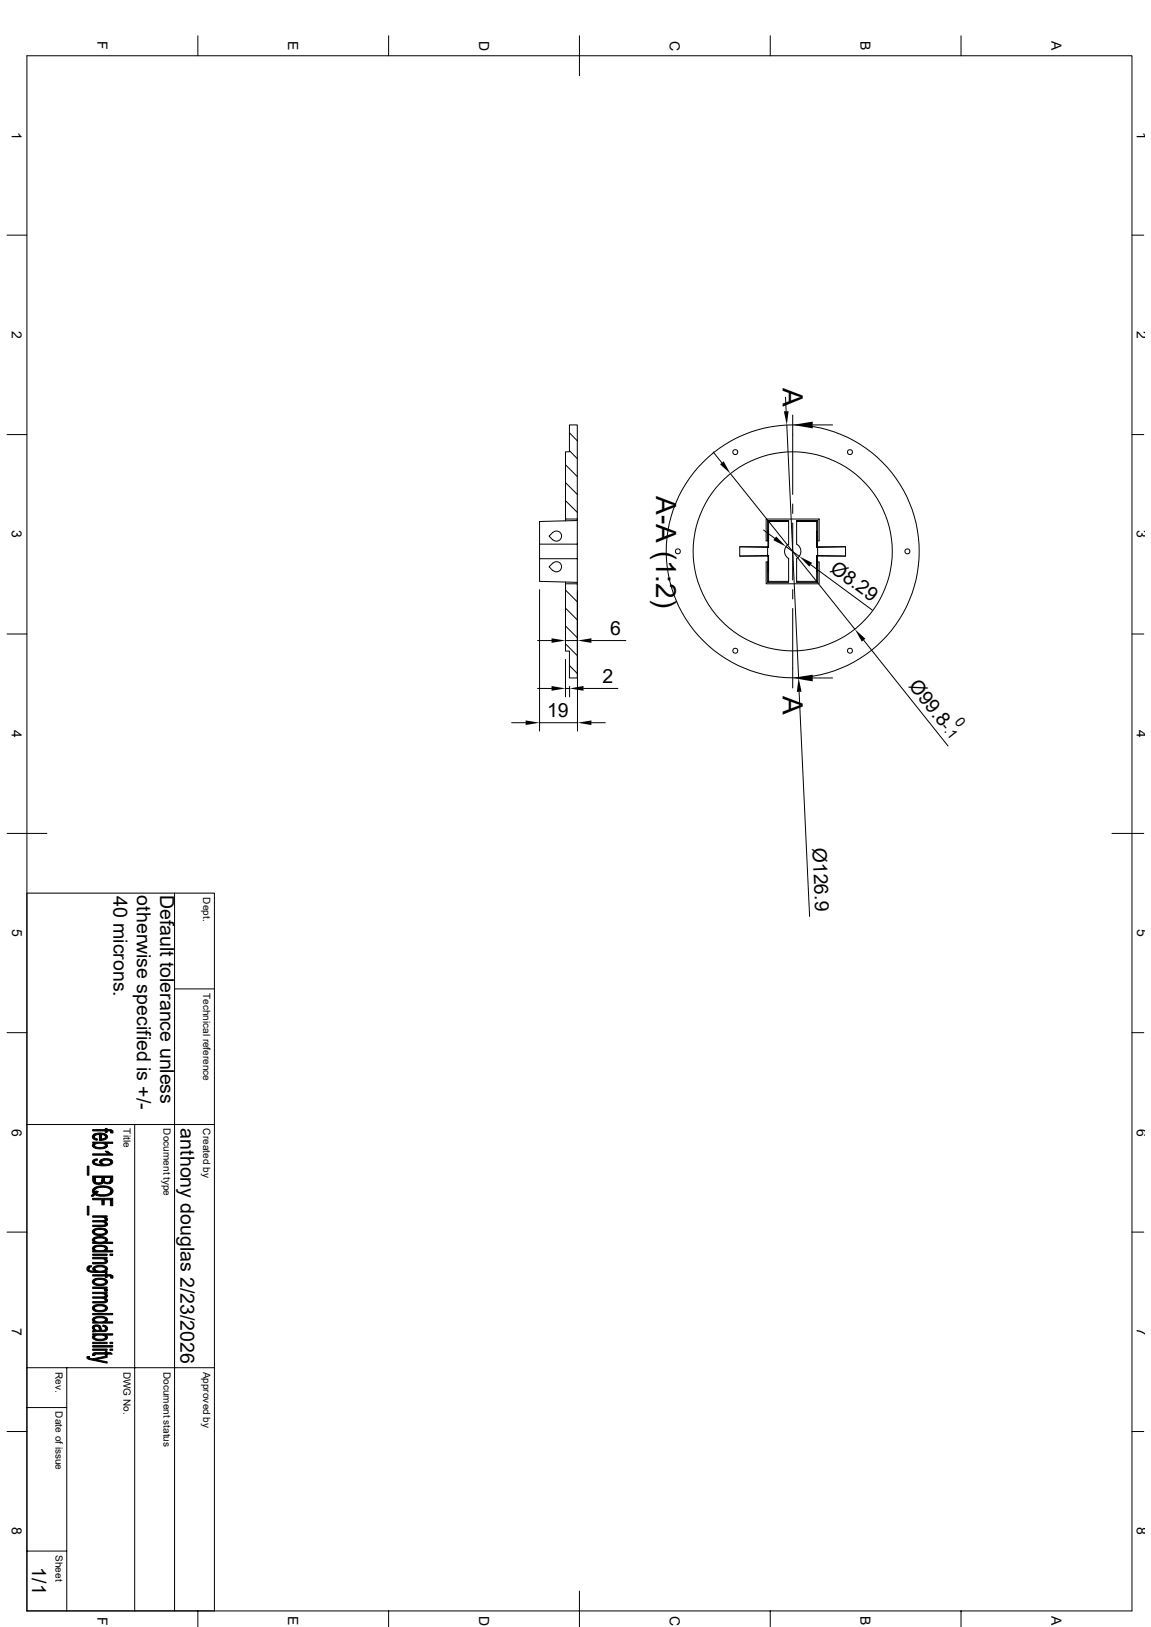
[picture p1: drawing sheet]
<svg xmlns="http://www.w3.org/2000/svg" width="297mm" height="420mm" viewBox="0 0 297 420" stroke-linecap="round" stroke-linejoin="round" font-family="sans-serif">
<g fill="none" stroke="#000" stroke-width=".26">
<path d="M6.9 14.4h285.2v401.4h-285.2zM51.1 9.2v5.2M100.3 9.2v5.2M149.5 9.2v10.4M198.8 9.2v5.2M248 9.2v5.2M1.8 60.7h5.1M292.1 60.7h3M1.8 112.2h5.1M145.9 120l3.1 3.1M147 111.8l2 2M147 116.4l2 2"/>
<path d="M184 116.7l2.3 2.8M202.7 102.5l.2 3.6M203 109.7l3.1 65.3M204.6 107.1v20.5M209.7 109.7h5.1M292.1 112.2h3M141.7 138.4a2.27 2.27 0 0 1 2.2-1.3 1.34 1.34 0 0 1 .8 2 1.34 1.34 0 0 1-2.1 .3zM145.9 134v.5M145.9 124.6l3.1 3.1M145.9 129.2l3.1 3.1M145.9 133.9l.2 .1M149 134v-24.3h-2.1v6.9h-1v17.4h3.1v16.8"/>
<path d="M149 134.4l-9.8 .2v15.5l9.8 .2M188.5 122.3l32.1 40.1M197 136.8l2.9 2.2M198.1 134.4l.2 .2M198.2 137.1v2.6zM203.5 134.6v-.2h-5.4v5.2M204.6 130.1v2.4M204.6 135v14.7M205.6 134.6v-.2h5.4v5.2M210.7 134.6v6.7l.2-.2v-1.5h.5v-5.6h-13.7v5.6h.5v1.5h-7.3v2.5h7.3v1.5h-.5v5.6h13.7v-5.6h-.5v-1.5l-.2-.2v6.7M210.7 134.6h-5.1v5.9a2.13 2.13 0 0 1 0 3.7M210.8 137.1v2.6z"/>
<path d="M211 134.4l-.3 .2M139.2 144.2h9.8M139.2 140.5h9.8M139.2 152.2v36.5M142.7 147.2a1.32 1.32 0 0 0 1.8 0 1.32 1.32 0 0 0 0-1.8 1.32 1.32 0 0 0-1.8 0l-1 .9 .9 1M145.9 150.2v.5M145.9 150.7h3.1v24.3h-2.1v-6.9h-1zM145.9 152.3l3.1 3.1M145.9 157l3.1 3.1M149 152.5v36.2M190.9 141.1l7.2 .2v2.1M198.1 143.4h.2"/>
<path d="M198.1 145.1v5.2h5.4v-.2M198.1 143.4l-7.2 .2M198.2 141.1l.1 .2M198.2 143.6l.1-.2v6.7M198.2 147.2v.4v-2.6v2.3M198.3 150.1l-.2 .2M202.8 141.1l3.5 2.5M203.5 140.5v-5.9h-5.2v6.7h-.2M203.5 144.2v5.9h-5.2M203.5 140.5a2.13 2.13 0 0 0 0 3.7M204.6 152.2v2.4M204.6 157.1v20.5"/>
<path d="M205.6 144.2v5.9h5.1M209.2 145.8l15.9 11.7M210.7 150.1l.3 .2M210.7 141.3h.3v2.1h-.3M210.8 147.2v.4v-2.6v2.3M210.9 141.1h7.3v2.5h-7.3M211 145.1v5.2h-5.4v-.2M211 143.4l7.2 .2M218.2 141.1l-7.2 .2M1.8 163.7h5.1M138.7 177.7h3.6M138.7 165.4h3.6"/>
<path d="M145.9 163.2v.1M145.9 170.2v9.7M145.9 161.6l3.1 3.1M145.9 166.2l3.1 3.1M145.9 177.7h1.1M145.9 165.4h3.1M147 171.8l2 2.1M147 177.2v2.7M150.6 177.7h8.8M152.6 165.4h8.9M206.2 178.6l2.7 58M209.7 175h5.1"/>
<path d="M222.8 165.2l21.8 27.4M292.1 163.7h3M132 186.6h3.6M139.2 186.6h9.8M152.6 186.6h3.6M1.8 215.1h10.3M286.9 215.1h8.2M6.9 230.5h48.4v185.3M45 230.5v185.3M45 255.3h10.3M1.8 266.6h5.1M292.1 266.6h3"/>
<path d="M6.9 290.3h48.4M34.8 290.3v125.5M1.8 318.1h5.1M292.1 318.1h3M6.9 353.1h48.4M17.2 353.1v62.7M1.8 369.5h5.1M6.9 363.3h10.3M292.1 369.5h3M6.9 400.4h10.3M51.1 415.8v4.1M100.3 415.8v4.1"/>
<path d="M149.5 410.7v9.2M198.8 415.8v4.1M248 415.8v4.1"/>
<circle cx="189.7" cy="116.7" r=".65"/>
<circle cx="219.3" cy="116.7" r=".65"/>
<circle cx="174.9" cy="142.3" r=".65"/>
<circle cx="204.5" cy="142.3" r="25.7"/>
<circle cx="204.6" cy="142.3" r="32.6"/>
<circle cx="234.1" cy="142.3" r=".65"/>
<circle cx="189.7" cy="168" r=".65"/>
<circle cx="219.3" cy="168" r=".65"/>
</g>
<g fill="#000" stroke="#000" stroke-width=".26">
<path d="M24.3 295.1l.1 .6z" fill-rule="evenodd"/>
<path d="M24 293l.3-.3 .1 .9 .7 .4v.3a.92 .92 0 0 1-1-.3 .92 .92 0 0 1-.1-1z" fill-rule="evenodd"/>
<path d="M24 299.5l1-.4 .2 .4-.7 .2-.2 .9a.68 .68 0 0 1-.3-1.1z" fill-rule="evenodd"/>
<path d="M24.3 292.7l1.1-.2 1.5 .1 .3 .2v.7l-.3-.5-.7-.1-.1 1.5h-.4v-1.5l-1 .1-.3 .5z" fill-rule="evenodd"/>
<path d="M26.2 292.9v1.1h.1l.8-.3 .1-.9a.77 .77 0 0 1 .5 .9 .77 .77 0 0 1-.9 .6l-.7 .1z" fill-rule="evenodd"/>
<path d="M24 295.3l.3-.2 .1 .6a2.11 2.11 0 0 0 2.5 .3l.3-.3v-.6a.64 .64 0 0 1 .5 .8 .64 .64 0 0 1-.7 .5l-1.3 .2a1.66 1.66 0 0 1-1.9-1z" fill-rule="evenodd"/>
<path d="M27.2 297.2h.6l.2 .2-.1 .5z" fill-rule="evenodd"/>
<path d="M23.9 291.6h3.3v-.3h.4v.3h1v.6l-.4-.3h-.6v.5h-.4v-.5h-3.3z" fill-rule="evenodd"/>
<path d="M26.1 299.3l.9-.2 1.2 .1 .4 .1v.7a1.44 1.44 0 0 0-2.4 0z" fill-rule="evenodd"/>
<path d="M23.9 294.8h5.2v.3h-1.9v.6a2.28 2.28 0 0 0-2.8-.2v-.4h-.5z" fill-rule="evenodd"/>
<path d="M23.9 297.9h4l.1-.5 1.1 .6v.2h-5.2z" fill-rule="evenodd"/>
<path d="M24.3 299.9a2.03 2.03 0 0 0 2.1 .7v-.3a1.77 1.77 0 0 0 2.2-.3v-.7a.75 .75 0 0 1 .5 .9 .75 .75 0 0 1-.9 .6l-1 .1h-2l-.9-.3z" fill-rule="evenodd"/>
<path d="M28.6 291.6l.5 .2v.7l-.6-.1z" fill-rule="evenodd"/>
<path d="M22.5 301h.4v2.4h-.4z" fill-rule="evenodd"/>
<path d="M22.5 311.4h.4v2.2h-.4z" fill-rule="evenodd"/>
<path d="M24 308.3l.2-.2-.2 .8-.5-.2z" fill-rule="evenodd"/>
<path d="M24.8 307.5l.6 .1-.6 .5z" fill-rule="evenodd"/>
<path d="M24.6 304v.7a.89 .89 0 0 0 .8 .7 .89 .89 0 0 0 .9-.8l-.1 1h-1.6z" fill-rule="evenodd"/>
<path d="M25.8 299.6l.3-.3 .3 1.3-.7-.4z" fill-rule="evenodd"/>
<path d="M23.9 315.1h2.5l.7-.2 .1 1-.4-.4-2.9-.1z" fill-rule="evenodd"/>
<path d="M24.3 317.3l.8-.3 1.6 .1 .5 .1v.8a2.04 2.04 0 0 0-2.6-.4l-.2 .4z" fill-rule="evenodd"/>
<path d="M27.1 314.2l.1 .5z" fill-rule="evenodd"/>
<path d="M23.9 313.9h3.7v.3h-.5v.3l-.8-.3h-2.4z" fill-rule="evenodd"/>
<path d="M27.3 314.2a.58 .58 0 0 1 .4 .7 .58 .58 0 0 1-.6 .4z" fill-rule="evenodd"/>
<path d="M23.9 316.3l3.1-.1 .2-.8a.62 .62 0 0 1 .5 .8 .62 .62 0 0 1-.8 .4h-3z" fill-rule="evenodd"/>
<path d="M24 317.5l.3-.2 .1 .7a2 2 0 0 0 2.6 .3l.2-.2v-.9a.81 .81 0 0 1 .5 1 .81 .81 0 0 1-.9 .6l-.9 .1a1.6 1.6 0 0 1-2.1-1z" fill-rule="evenodd"/>
<path d="M26.9 304v.6a.8 .8 0 0 0 .8 .6 .8 .8 0 0 0 .8-.7v1h-1.3l-.4-.1z" fill-rule="evenodd"/>
<path d="M24.4 307.5l.2 .3 .2-.3 .1 .6 1.6 .3a1.69 1.69 0 0 0 2.1-.9v.9l-1.5 .4h-1.3l-1.4-.4z" fill-rule="evenodd"/>
<path d="M23.9 303.6h5.2v1.2l-.6 .7v-1.5h-1.6l-.1 1.4-.1-.2-.4 .3v-1.5h-1.7l-.1 1.6-.5-.5z" fill-rule="evenodd"/>
<path d="M23.9 309.3h5.2v1.9h-.6v-1.5h-1.6v1.3h-.6v-1.3h-2.4z" fill-rule="evenodd"/>
<path d="M24.1 306.8l1.3-.6h2.2a1.36 1.36 0 0 1 1.5 1.6l-.5 .6v-.9a1.53 1.53 0 0 0-1.9-1h-.5a1.53 1.53 0 0 0-1.8 1v.9l-.2 .3v-.6a.88 .88 0 0 1-.1-1.3z" fill-rule="evenodd"/>
<path d="M22.9 326.8l.7-.1-.1 .4-.4 .1-.2 .3z" fill-rule="evenodd"/>
<path d="M23.9 339h5.2v.4h-5.2z" fill-rule="evenodd"/>
<path d="M24.1 319.6l.2-.2 .1 1.3a.58 .58 0 0 1-.5-.4 .58 .58 0 0 1 .2-.7z" fill-rule="evenodd"/>
<path d="M24.1 321.8l.2-.2 .1 1.2-.6-.4z" fill-rule="evenodd"/>
<path d="M22.6 327.1l.3-.3v.7a1.09 1.09 0 0 0 1.5 .6v.4a1.69 1.69 0 0 1-2-.9z" fill-rule="evenodd"/>
<path d="M24.3 330.2l1-.3 1.5 .1 .4 .2v.7a2.12 2.12 0 0 0-2.7-.3l-.1 .3z" fill-rule="evenodd"/>
<path d="M23.9 334.8l3.2-.2 .1 1-.1-.3-.5-.1-2.7-.1z" fill-rule="evenodd"/>
<path d="M24.3 337l1.1-.3 1.5 .1 .3 .2v.7a1.77 1.77 0 0 0-2.1-.6l-.5 .3-.2 .3z" fill-rule="evenodd"/>
<path d="M27.2 327.6v.5z" fill-rule="evenodd"/>
<path d="M27.1 324.9l.1 .6z" fill-rule="evenodd"/>
<path d="M27.1 333.9l.1 .5z" fill-rule="evenodd"/>
<path d="M23.9 324.6h3.7v.3h-.5v.3l-.6-.2h-2.6z" fill-rule="evenodd"/>
<path d="M24.5 327.6a1.98 1.98 0 0 0 2.3 .4l.4-.4v.5h.4v.4h-3.2z" fill-rule="evenodd"/>
<path d="M23.9 332.2h3.7v.4h-.5v.4l-.7-.4h-2.5z" fill-rule="evenodd"/>
<path d="M23.9 333.6h3.7v.3h-.5v.3l-.7-.3h-2.5z" fill-rule="evenodd"/>
<path d="M23.9 323.7h3.7v.4h-3.7z" fill-rule="evenodd"/>
<path d="M24.3 319.4l1.8-.2a1.37 1.37 0 0 1 1.6 1l-.5 .4v-.5a2.3 2.3 0 0 0-2.5-.4l-.3 .4z" fill-rule="evenodd"/>
<path d="M24.3 321.6l1.8-.2a1.31 1.31 0 0 1 1.6 .9l-.5 .5v-.5a2.3 2.3 0 0 0-2.5-.4l-.3 .4z" fill-rule="evenodd"/>
<path d="M23.9 325.9h2.9l.4-.3 .1-.6a.69 .69 0 0 1 .4 .9 .69 .69 0 0 1-.9 .3l-2.9 .1z" fill-rule="evenodd"/>
<path d="M24.1 327.1l1-.4 1-.1a1.43 1.43 0 0 1 1.6 1l-.5 .5v-.5a1.95 1.95 0 0 0-2.3-.5l-.4 .4-.1 1v-.4l-.5-.5z" fill-rule="evenodd"/>
<path d="M24.1 330.4l.2-.2 .1 .7a1.7 1.7 0 0 0 2.1 .5l.7-.3v-.9a.83 .83 0 0 1 .5 1 .83 .83 0 0 1-1 .6l-.5 .1a2.06 2.06 0 0 1-2.4-.9z" fill-rule="evenodd"/>
<path d="M27.1 332.6l.6 .3-.1 .5-.6-.2z" fill-rule="evenodd"/>
<path d="M27.3 333.9a.58 .58 0 0 1 .4 .7 .58 .58 0 0 1-.6 .5z" fill-rule="evenodd"/>
<path d="M23.9 336h2.9l.4-.3v-.6a.64 .64 0 0 1 .5 .8 .64 .64 0 0 1-.8 .4h-3z" fill-rule="evenodd"/>
<path d="M24 337.2l.3-.2 .1 .7a2.12 2.12 0 0 0 2.7 .2l.1-.9a.83 .83 0 0 1 .5 1 .83 .83 0 0 1-1 .5l-.5 .1a1.92 1.92 0 0 1-2.4-.9z" fill-rule="evenodd"/>
<path d="M23.9 329.1h3.3v-.3h.4v.3h1v.6l-.4-.3h-.6v.4h-.4v-.4h-3.3z" fill-rule="evenodd"/>
<path d="M28.4 323.7h.7v.4h-.7z" fill-rule="evenodd"/>
<path d="M23.9 320.7h.5v-.4a2.24 2.24 0 0 0 2.8-.2v.5h1.9v.4h-5.2z" fill-rule="evenodd"/>
<path d="M23.9 322.8h.5v-.3a2.5 2.5 0 0 0 2.8-.1v.4h1.9v.4h-5.2z" fill-rule="evenodd"/>
<path d="M28.6 329.1l.5 .2v.6h-.6z" fill-rule="evenodd"/>
<path d="M22.5 350.2l.6-.1-.1 .8-.5-.3z" fill-rule="evenodd"/>
<path d="M23.9 347.3h5.2v.4h-5.2z" fill-rule="evenodd"/>
<path d="M24.3 342.8l.1 .7z" fill-rule="evenodd"/>
<path d="M24.1 340.2l.2-.1 .1 1.1-.6-.5z" fill-rule="evenodd"/>
<path d="M24.3 344.7l.1 .4z" fill-rule="evenodd"/>
<path d="M24.1 349.3l.4-.1v.7h-.6z" fill-rule="evenodd"/>
<path d="M23.9 342.3a1.65 1.65 0 0 1 2 0l-.1 1.1a.96 .96 0 0 0-1.1-1l-.4 .2v.8l-.4-.5z" fill-rule="evenodd"/>
<path d="M26.6 342.1l.6 .1v.7l-.1-.3-.6-.2z" fill-rule="evenodd"/>
<path d="M23.9 350.8l3.7-.8v.4l-2.8 .5z" fill-rule="evenodd"/>
<path d="M23 350.4l.4 .3 4.2 .8v.4l-4.5-1z" fill-rule="evenodd"/>
<path d="M23.9 346.5h3.7v.3h-3.7z" fill-rule="evenodd"/>
<path d="M23.9 348.2h3.7v.4h-3.7z" fill-rule="evenodd"/>
<path d="M24.3 340.1l1.9-.3a1.1 1.1 0 0 1 1.5 1.1l-.5 .3v-.5a2.02 2.02 0 0 0-2.3-.5l-.5 .5z" fill-rule="evenodd"/>
<path d="M24.4 343l.5 .4h.9l.1-1.1 .1 .2a.72 .72 0 0 0 .3 .8 .72 .72 0 0 0 .8 0l.1-1.1a.84 .84 0 0 1 .5 1.1 .84 .84 0 0 1-1.2 .4l-2.6 .2v-.4h.5z" fill-rule="evenodd"/>
<path d="M24.1 344.8l.2-.1 .1 .4a1.85 1.85 0 0 0 2.1 .6l.6-.3 .1-.8a.68 .68 0 0 1 .5 .9 .68 .68 0 0 1-.8 .4l-1.2 .2a1.44 1.44 0 0 1-1.8-1.1z" fill-rule="evenodd"/>
<path d="M24.5 349.2h2.7v-.3h.4v.3h1l.4 .3h-1.4v.4h-.4v-.4h-2.6l-.1 .2z" fill-rule="evenodd"/>
<path d="M28.4 346.5h.7v.3h-.7z" fill-rule="evenodd"/>
<path d="M28.4 348.2h.7v.4h-.7z" fill-rule="evenodd"/>
<path d="M23.9 341.2h.5v-.3a2.5 2.5 0 0 0 2.8-.1v.4h1.9v.3h-5.2z" fill-rule="evenodd"/>
<path d="M23.9 344.3h5.2v.3h-1.9v.6a2.2 2.2 0 0 0-2.6-.4l-.2 .2v-.4h-.5z" fill-rule="evenodd"/>
</g>
<g fill="#000">
<path d="M185.8 119.8l.9-.7 1.8 3.2zM202.3 106.2l1.2-.1-.5 3.6zM204.6 109.7l5.1-.9v1.8zM200.3 138.5l2.5 2.6-3.2-1.7zM206.3 143.6l3.2 1.7-.7 1zM142.3 177.1l3.6 .6-3.6 .6zM142.3 164.8l3.6 .6-3.6 .5zM147 177.7l3.6-.6v1.2zM149 165.4l3.6-.6v1.1zM206.1 175l.7 3.6h-1.2zM204.6 175l5.1-.8v1.7zM220.6 162.4l2.7 2.5-.9 .7z"/>
<path d="M135.6 186l3.6 .6-3.6 .6zM149 186.6l3.6-.6v1.2z"/>
</g>
<g font-size="7.2">
<text x="202" y="100.3" transform="rotate(90 202 100.3)">A</text>
<text x="169.3" y="128.1" transform="rotate(90 169.3 128.1)">A-A (1:2)</text>
<text x="202" y="179.7" transform="rotate(90 202 179.7)">A</text>
</g>
<g font-size="5">
<text x="214" y="147.4" transform="rotate(36 214 147.4)">Ø8.29</text>
<text x="157.5" y="163.9">6</text>
<text x="155.4" y="176.3">2</text>
<text x="234.3" y="177.1" transform="rotate(51 234.3 177.1)">Ø99.8</text>
<text x="141.2" y="185.1">19</text>
<text x="209.7" y="218.8" transform="rotate(87 209.7 218.8)">Ø126.9</text>
<text x="29.3" y="231.3" transform="rotate(90 29.3 231.3)">40 microns.</text>
<text x="35.3" y="231.1" transform="rotate(90 35.3 231.1)">otherwise specified is +/-</text>
<text x="41.4" y="230.9" transform="rotate(90 41.4 230.9)">Default tolerance unless</text>
<text x="46.6" y="291.3" transform="rotate(90 46.6 291.3)">anthony douglas 2/23/2026</text>
<text x="8.3" y="404.6" transform="rotate(90 8.3 404.6)">1/1</text>
</g>
<g font-size="3.6">
<text x="25.1" y="10.7" transform="rotate(90 25.1 10.7)">F</text>
<text x="74.4" y="10.6" transform="rotate(90 74.4 10.6)">E</text>
<text x="123.6" y="10.5" transform="rotate(90 123.6 10.5)">D</text>
<text x="172.8" y="10.5" transform="rotate(90 172.8 10.5)">C</text>
<text x="222.1" y="10.6" transform="rotate(90 222.1 10.6)">B</text>
<text x="271.3" y="10.6" transform="rotate(90 271.3 10.6)">A</text>
<text x="3.1" y="34" transform="rotate(90 3.1 34)">1</text>
<text x="293.4" y="34" transform="rotate(90 293.4 34)">1</text>
<text x="3.1" y="85.4" transform="rotate(90 3.1 85.4)">2</text>
<text x="293.4" y="85.4" transform="rotate(90 293.4 85.4)">2</text>
<text x="3.1" y="136.9" transform="rotate(90 3.1 136.9)">3</text>
<text x="293.4" y="136.9" transform="rotate(90 293.4 136.9)">3</text>
<text x="3.1" y="188.4" transform="rotate(90 3.1 188.4)">4</text>
<text x="242.8" y="187.7" transform="rotate(51 242.8 187.7)">-.1</text>
<text x="246.2" y="186.4" transform="rotate(51 246.2 186.4)">0</text>
<text x="293.4" y="188.4" transform="rotate(90 293.4 188.4)">4</text>
<text x="3.1" y="239.9" transform="rotate(90 3.1 239.9)">5</text>
<text x="293.4" y="239.9" transform="rotate(90 293.4 239.9)">5</text>
<text x="3.1" y="291.3" transform="rotate(90 3.1 291.3)">6</text>
<text x="293.4" y="291.3" transform="rotate(90 293.4 291.3)">6</text>
<text x="3.1" y="342.8" transform="rotate(90 3.1 342.8)">7</text>
<text x="293.4" y="342.8" transform="rotate(90 293.4 342.8)">7</text>
<text x="3.1" y="394.3" transform="rotate(90 3.1 394.3)">8</text>
<text x="293.4" y="394.3" transform="rotate(90 293.4 394.3)">8</text>
<text x="25.1" y="417.3" transform="rotate(90 25.1 417.3)">F</text>
<text x="74.4" y="417.2" transform="rotate(90 74.4 417.2)">E</text>
<text x="123.6" y="417.1" transform="rotate(90 123.6 417.1)">D</text>
<text x="172.8" y="417.1" transform="rotate(90 172.8 417.1)">C</text>
<text x="222.1" y="417.2" transform="rotate(90 222.1 417.2)">B</text>
<text x="271.3" y="417.2" transform="rotate(90 271.3 417.2)">A</text>
</g>
<g font-size="2.6">
<text x="52.5" y="231.6" transform="rotate(90 52.5 231.6)">Dept.</text>
<text x="52.5" y="256.3" transform="rotate(90 52.5 256.3)">Technical reference</text>
<text x="31.9" y="291.3" transform="rotate(90 31.9 291.3)">Title</text>
<text x="42.2" y="291.3" transform="rotate(90 42.2 291.3)">Document type</text>
<text x="52.5" y="291.3" transform="rotate(90 52.5 291.3)">Created by</text>
<text x="14.4" y="354.1" transform="rotate(90 14.4 354.1)">Rev.</text>
<text x="31.9" y="354.1" transform="rotate(90 31.9 354.1)">DWG No.</text>
<text x="42.2" y="354.1" transform="rotate(90 42.2 354.1)">Document status</text>
<text x="52.5" y="354.1" transform="rotate(90 52.5 354.1)">Approved by</text>
<text x="14.4" y="364.4" transform="rotate(90 14.4 364.4)">Date of issue</text>
<text x="14.4" y="401.4" transform="rotate(90 14.4 401.4)">Sheet</text>
</g>
</svg>
